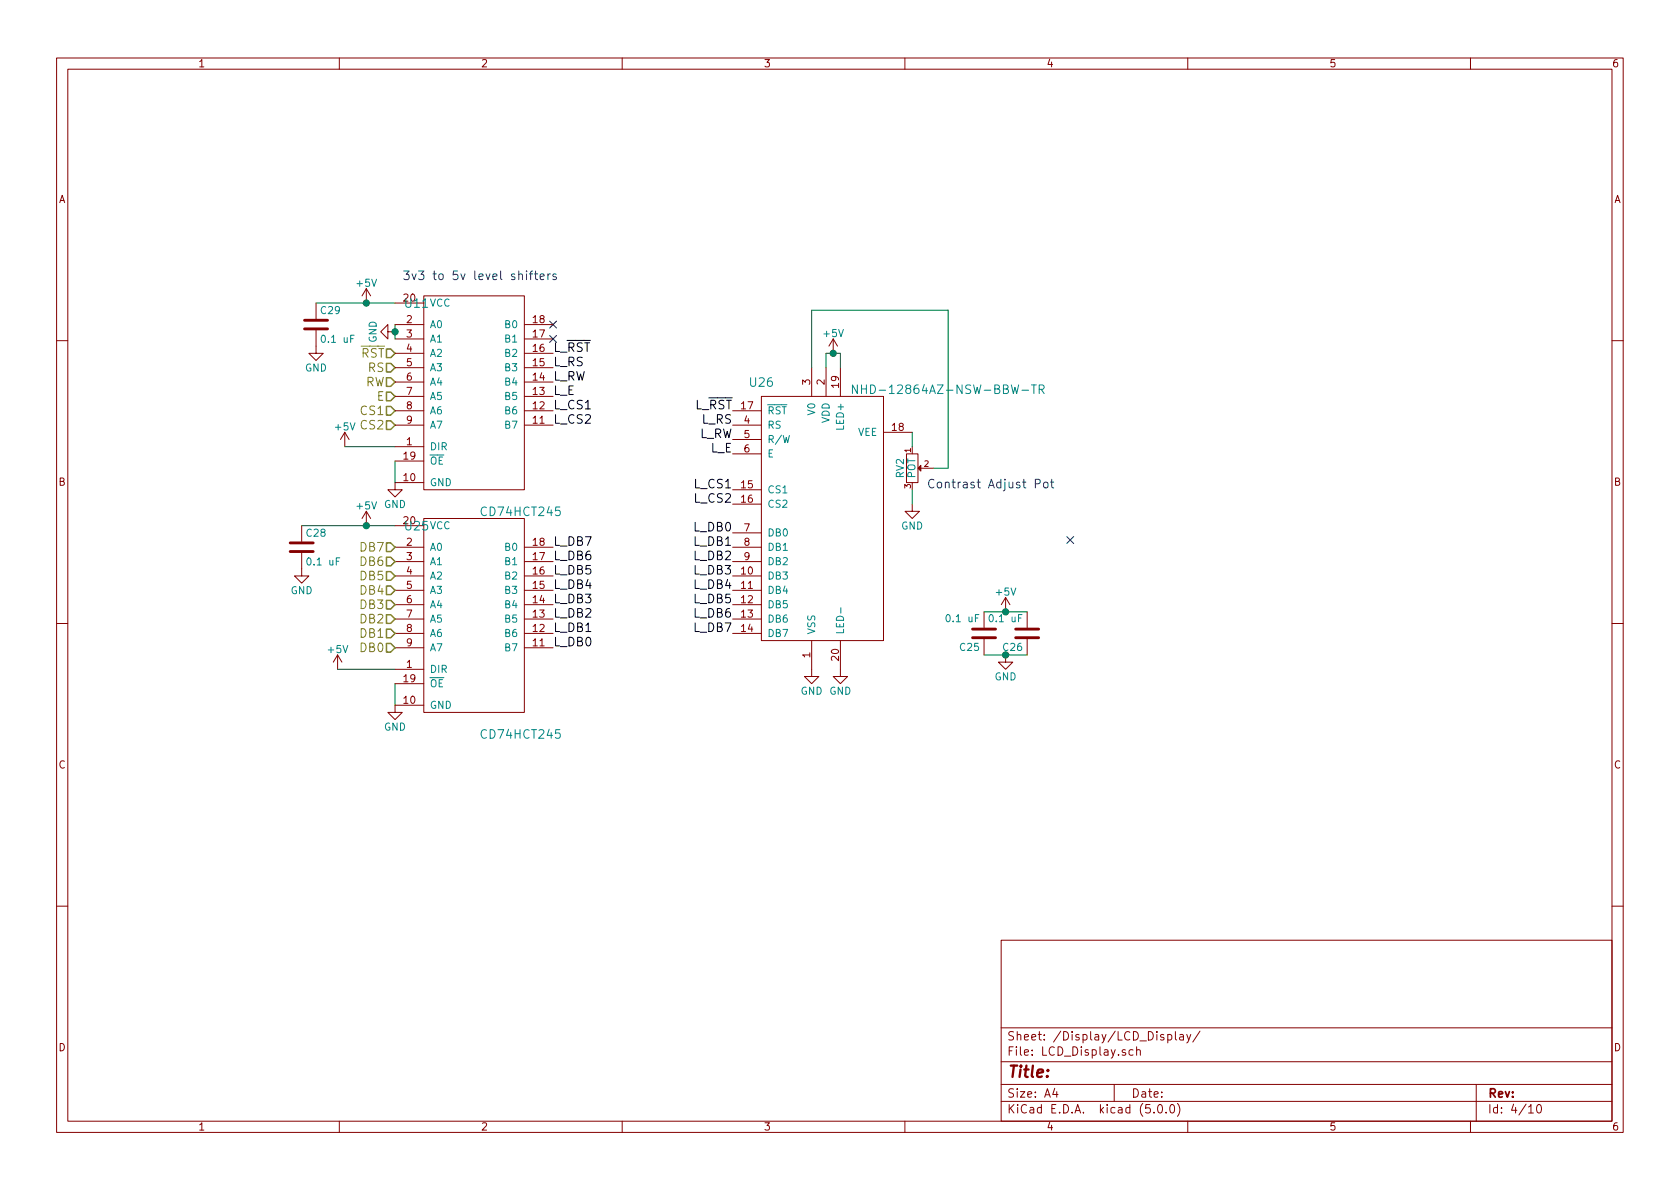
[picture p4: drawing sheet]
<svg xmlns="http://www.w3.org/2000/svg" width="297mm" height="210mm" viewBox="0 0 297 210" stroke-linecap="round" stroke-linejoin="round" font-family="sans-serif">
<g fill="none" stroke="#840000" stroke-width=".18">
<path d="M10 10.3h277v189.9h-277zM12 12.2h273v186.1h-273zM60 10.3v1.9M110 10.3v1.9M160 10.3v1.9M210 10.3v1.9M260 10.3v1.9M55.9 58.4v4.1h1.2l-1.2 1.2-1.3-1.2h1.3M55.9 53.6v2.8M64.8 51l-.8 1.3M64.8 51v2.6M64.8 51l.7 1.3"/>
<path d="M68.6 58.7v-1.3l-1.3 1.3 1.3 1.2v-1.2h1.2M69.8 57.4h5.1M69.8 59.9h5.1M69.8 53.6h5.1M74.9 52.3h17.8v34.3h-17.8zM92.7 57.4h5.1M92.7 59.9h5.1M147.3 59.9l-.7 1.3M147.3 59.9v2.6M147.3 59.9l.8 1.3M10 60.2h2M61 76.4l-.8 1.3"/>
<path d="M61 76.4v2.6M61 76.4l.7 1.3M69.8 75.2h5.1M69.8 72.6h5.1M69.8 79h5.1M69.8 62.5h5.1M69.8 65h5.1M69.8 67.6h5.1M69.8 70.1h5.1M92.7 75.2h5.1M92.7 72.6h5.1M92.7 62.5h5.1"/>
<path d="M92.7 65h5.1M92.7 67.6h5.1M92.7 70.1h5.1M129.5 75.2h5.1M129.5 77.7h5.1M129.5 72.6h5.1M134.6 70.1h21.6v43.2h-21.6zM143.5 65v5.1M146 65v5.1M148.6 65v5.1M156.2 76.4h5.1M161.3 79v1.3"/>
<path d="M285 60.2h2M53.3 97.8v4h1.3l-1.3 1.3-1.2-1.3h1.2M53.3 93v2.8M64.8 90.4v2.6M64.8 90.4l-.8 1.3M64.8 90.4l.7 1.3M69.8 96.8h5.1M69.8 99.3h5.1M69.8 93h5.1M69.8 81.5h5.1M74.9 91.7h17.8v34.3h-17.8zM74.9 85.3h-5.1v1.3h1.3l-1.3 1.3-1.2-1.3h1.2"/>
<path d="M92.7 96.8h5.1M92.7 99.3h5.1M129.5 80.3h5.1M129.5 94.2h5.1M129.5 96.8h5.1M129.5 99.3h5.1M129.5 86.6h5.1M129.5 89.1h5.1M160.3 80.3h2v5h-2zM161.3 89.1v1.3h1.3l-1.3 1.3-1.3-1.3h1.3M162.6 82.8h2.5M10 110.3h2"/>
<path d="M59.7 115.8l-.8 1.3M59.7 115.8v2.6M59.7 115.8l.8 1.3M69.8 101.8h5.1M69.8 104.4h5.1M69.8 106.9h5.1M69.8 109.5h5.1M69.8 112h5.1M69.8 118.4h5.1M69.8 114.5h5.1M92.7 101.8h5.1M92.7 104.4h5.1"/>
<path d="M92.7 106.9h5.1M92.7 109.5h5.1M92.7 112h5.1M92.7 114.5h5.1M129.5 101.8h5.1M129.5 104.4h5.1M129.5 106.9h5.1M129.5 109.5h5.1M129.5 112h5.1M143.5 113.3v6.3h1.3l-1.3 1.3-1.3-1.3h1.3M148.6 113.3v6.3h1.3l-1.3 1.3-1.3-1.3h1.3M174 108.2v2.8"/>
<path d="M174 113v2.8M177.8 115.8v1.3h1.3l-1.3 1.3-1.3-1.3h1.3M177.8 105.7l-.8 1.2M177.8 105.7v2.5M177.8 105.7l.8 1.2M181.6 108.2v2.8M181.6 113v2.8M285 110.3h2M69.8 120.9h5.1M74.9 124.7h-5.1v1.3h1.3l-1.3 1.2-1.2-1.2h1.2M10 160.2h2M177 166.3h108v32h-108z"/>
<path d="M285 160.2h2M60 198.3v1.9M110 198.3v1.9M160 198.3v1.9M177 194.8h108M177 191.8h108M177 187.8h108M177 181.8h108M186.5 192.5l-.4 1h1M186.8 193v1M197 191.8v3M200.3 185.7l-.4-.1-.3 .3 .1 .6 .2 .1 .4-.1"/>
<path d="M201 185.7a.37 .37 0 0 1 .6 .1v.8M201 185.1v1.5M204 196.7v.1M204.8 195.5l.4-.2a.94 .94 0 0 1 0 1.5 .79 .79 0 0 1-.4-1.3zM206.2 196.7v.1M206.5 183l.4-.1 .3 .3-.1 .6-.2 .1-.4-.1M206.5 182.9v1.5M207 195.4l.3-.1a.94 .94 0 0 1 0 1.5 .82 .82 0 0 1-.3-1.4zM207.8 182.4v1.3l.3 .2M208.2 195.1a1.71 1.71 0 0 1 0 2.3M208.6 183h.6v.9M209.2 183.3l-.4 .1-.3 .2 .3 .3 .4-.1"/>
<path d="M209.8 182.9l.4 1M210 198.3v1.9M210.5 182.9l-.5 1.4-.2 .1M212.2 182.3l-1.3 2M260 198.3v1.9M261 191.8v6.5M270.3 195.8l.4-.5v1.5M270.3 196.8h.8M271.8 195.5l.4-.2a.94 .94 0 0 1 0 1.5 .79 .79 0 0 1-.4-1.3z"/>
</g>
<path d="M151.6 68.1v1.5l-.9-1.5v1.5M152.3 68.1v1.5M152.3 68.8h.9M182.4 68.1h.8M182.8 68.1v1.5M183.7 68.9l.8-.1 .1-.2-.1-.4-.2-.1h-.6v1.5M184.1 68.9l.5 .7M148.7 107.5v.9" fill="none" stroke="#008484" stroke-width=".18"/>
<g fill="none" stroke="#0000c2" stroke-width=".18">
<path d="M93.1 47.9v.2M93.1 48.4v1M93.6 48.4h.6M94.2 47.9l-.4 .2v1.3M94.5 48.4h.6M94.7 47.9v1.3l.1 .2h.3M95.5 48.9l.7-.1-.1-.3-.4-.1-.2 .2 .1 .8h.5M96.9 48.4v1M97.3 48.4l-.4 .3M98.3 48.5a.37 .37 0 0 0-.6 .1l.1 .3 .6 .2-.2 .3h-.5M183.1 85.5h.7l.1-.2-.1-.4-.2-.1h-.5v1.5M184.6 85.4l.2-.1 .4 .1 .1 .6-.1 .2-.4 .1-.2-.2z"/>
<path d="M185.8 85.3h.5M186 84.8v1.2l.3 .3"/>
</g>
<path d="M97.2 56.8l1.2 1.2M97.2 59.3l1.2 1.2M98.4 56.8l-1.2 1.2M98.4 59.3l-1.2 1.2M188.6 94.9l1.2 1.2M189.8 94.9l-1.2 1.2" fill="none" stroke="#000084" stroke-width=".18"/>
<g fill="none" stroke="#848400" stroke-width=".25">
<path d="M68.3 74.4h.8l.7 .8-.7 .7h-.8zM68.3 71.9h.8l.7 .7-.7 .8h-.8zM68.3 69.3h.8l.7 .8-.7 .8h-.8zM68.3 66.8h.8l.7 .8-.7 .7h-.8zM68.3 64.3h.8l.7 .7-.7 .8h-.8zM68.3 61.7h.8l.7 .8-.7 .7h-.8zM68.3 98.5h.8l.7 .8-.7 .8h-.8zM68.3 96h.8l.7 .8-.7 .7h-.8zM68.3 113.8h.8l.7 .7-.7 .8h-.8zM68.3 111.2h.8l.7 .8-.7 .8h-.8zM68.3 108.7h.8l.7 .8-.7 .7h-.8zM68.3 106.2h.8l.7 .7-.7 .8h-.8z"/>
<path d="M68.3 103.6h.8l.7 .8-.7 .8h-.8zM68.3 101.1h.8l.7 .7-.7 .8h-.8z"/>
</g>
<path d="M53.8 58.2h4.1M53.8 56.6h4.1M51.3 97.5h4.1M51.3 96h4.1M172 111.2h4M172 112.8h4M179.6 111.2h4M179.6 112.8h4" fill="none" stroke="#840000" stroke-width=".51"/>
<path d="M162.3 82.8l.5-.5v1z" fill="#840000" stroke="#840000" stroke-width=".18"/>
<g fill="none" stroke="#008400" stroke-width=".18">
<path d="M55.9 53.6h13.9M69.8 57.4v2.5M61 79h8.8M143.5 65v-10.1h24.1v27.9h-2.5M146 65v-2.5h2.6v2.5M161.3 76.4v2.6M53.3 93h16.5M69.8 81.5v3.8M161.3 86.6v2.5M59.7 118.4h10.1M174 108.2h7.6M174 115.8h7.6"/>
<path d="M69.8 120.9v3.8"/>
</g>
<g fill="#008400" stroke="#008400" stroke-width=".25">
<circle cx="147.3" cy="62.5" r=".51"/>
<circle cx="69.9" cy="58.7" r=".51"/>
<circle cx="64.8" cy="93" r=".51"/>
<circle cx="64.8" cy="53.6" r=".51"/>
<circle cx="177.8" cy="108.2" r=".51"/>
<circle cx="177.8" cy="115.8" r=".51"/>
</g>
<text font-size="2.8" fill="#840000" x="178" y="190.5">Title:</text>
<g font-size="2.1" fill="#0000c2">
<text x="71.1" y="49.5">3v3 to 5v level shifters</text>
<text x="163.8" y="86.4">Contrast Adjust Pot</text>
</g>
<g font-size="2.1" fill="#008484">
<text x="71.7" y="54.4">U11</text>
<text x="132.7" y="68.4">U26</text>
<text x="153.1" y="69.7">NHD-12864AZ-NSW-BBW-TR</text>
<text x="71.7" y="93.8">U25</text>
<text x="85.4" y="91.3">CD74HCT245</text>
<text x="85.4" y="130.6">CD74HCT245</text>
</g>
<g font-size="2.1" fill="#848400">
<text x="63.8" y="63.2">RST</text>
<text x="65.1" y="65.8">RS</text>
<text x="64.5" y="68.3">RW</text>
<text x="66.6" y="70.9">E</text>
<text x="63.9" y="75.9">CS2</text>
<text x="63.9" y="73.4">CS1</text>
<text x="63.8" y="100.1">DB6</text>
<text x="63.8" y="97.5">DB7</text>
<text x="63.8" y="107.7">DB3</text>
<text x="63.8" y="105.2">DB4</text>
<text x="63.8" y="102.6">DB5</text>
<text x="63.8" y="112.8">DB1</text>
<text x="63.8" y="110.2">DB2</text>
<text x="63.8" y="115.3">DB0</text>
</g>
<g font-size="2.1">
<text x="97.8" y="64.8">L_RS</text>
<text x="97.8" y="62.2">L_RST</text>
<text x="97.8" y="69.8">L_E</text>
<text x="97.8" y="67.3">L_RW</text>
<text x="97.8" y="74.9">L_CS2</text>
<text x="97.8" y="72.4">L_CS1</text>
<text x="122.8" y="72.4">L_RST</text>
<text x="123.5" y="77.5">L_RW</text>
<text x="124.1" y="74.9">L_RS</text>
<text x="125.7" y="80">L_E</text>
<text x="122.9" y="88.9">L_CS2</text>
<text x="122.9" y="86.4">L_CS1</text>
<text x="122.8" y="94">L_DB0</text>
<text x="97.8" y="101.6">L_DB5</text>
<text x="97.8" y="99.1">L_DB6</text>
<text x="97.8" y="96.5">L_DB7</text>
<text x="122.8" y="101.6">L_DB3</text>
<text x="122.8" y="99.1">L_DB2</text>
<text x="122.8" y="96.5">L_DB1</text>
<text x="97.8" y="106.7">L_DB3</text>
<text x="97.8" y="104.1">L_DB4</text>
<text x="122.8" y="106.7">L_DB5</text>
<text x="122.8" y="104.1">L_DB4</text>
<text x="97.8" y="111.8">L_DB1</text>
<text x="97.8" y="109.2">L_DB2</text>
<text x="122.8" y="111.8">L_DB7</text>
<text x="122.8" y="109.2">L_DB6</text>
<text x="97.8" y="114.3">L_DB0</text>
</g>
<g font-size="2.1" fill="#840000">
<text x="178" y="184">Sheet: /Display/LCD_Display/</text>
<text x="178" y="186.7">File: LCD_Display.sch</text>
<text x="178" y="196.9">KiCad E.D.A. kicad (5.0.0)</text>
<text x="178" y="194.1">Size: A4</text>
<text x="200" y="194.1">Date:</text>
<text x="263" y="194.1">Rev:</text>
<text x="263" y="196.9">Id: 4/10</text>
</g>
<g font-size="1.8" fill="#840000">
<text x="35" y="11.9">1</text>
<text x="85" y="11.9">2</text>
<text x="135" y="11.9">3</text>
<text x="185" y="11.9">4</text>
<text x="235" y="11.9">5</text>
<text x="285" y="11.9">6</text>
<text x="10.4" y="35.9">A</text>
<text x="285.4" y="35.9">A</text>
<text x="71.4" y="53.3">20</text>
<text x="71.9" y="57.1">2</text>
<text x="71.9" y="59.7">3</text>
<text x="94.3" y="59.7">17</text>
<text x="94.3" y="57.1">18</text>
<text x="71.9" y="62.2">4</text>
<text x="71.9" y="64.8">5</text>
<text x="94.3" y="64.8">15</text>
<text x="94.3" y="62.2">16</text>
<text x="71.9" y="67.3">6</text>
<text x="71.9" y="69.8">7</text>
<text x="94.3" y="69.8">13</text>
<text x="94.3" y="67.3">14</text>
<text x="143.3" y="68" transform="rotate(-90 143.3 68)">3</text>
<text x="145.8" y="68" transform="rotate(-90 145.8 68)">2</text>
<text x="148.3" y="68.5" transform="rotate(-90 148.3 68.5)">19</text>
<text x="71.9" y="72.4">8</text>
<text x="71.9" y="74.9">9</text>
<text x="94.3" y="74.9">11</text>
<text x="94.3" y="72.4">12</text>
<text x="131.1" y="72.4">17</text>
<text x="131.6" y="74.9">4</text>
<text x="131.6" y="77.5">5</text>
<text x="157.8" y="76.2">18</text>
<text x="71.4" y="81.3">19</text>
<text x="71.9" y="78.7">1</text>
<text x="131.6" y="80">6</text>
<text x="10.4" y="85.9">B</text>
<text x="71.4" y="85.1">10</text>
<text x="131.1" y="86.4">15</text>
<text x="131.1" y="88.9">16</text>
<text x="285.4" y="85.9">B</text>
<text x="71.4" y="92.7">20</text>
<text x="131.6" y="94">7</text>
<text x="71.9" y="96.5">2</text>
<text x="71.9" y="99.1">3</text>
<text x="71.9" y="101.6">4</text>
<text x="94.3" y="101.6">16</text>
<text x="94.3" y="99.1">17</text>
<text x="94.3" y="96.5">18</text>
<text x="131.1" y="101.6">10</text>
<text x="131.6" y="96.5">8</text>
<text x="131.6" y="99.1">9</text>
<text x="71.9" y="104.1">5</text>
<text x="71.9" y="106.7">6</text>
<text x="94.3" y="106.7">14</text>
<text x="94.3" y="104.1">15</text>
<text x="131.1" y="104.1">11</text>
<text x="131.1" y="106.7">12</text>
<text x="71.9" y="109.2">7</text>
<text x="71.9" y="111.8">8</text>
<text x="94.3" y="111.8">12</text>
<text x="94.3" y="109.2">13</text>
<text x="131.1" y="109.2">13</text>
<text x="131.1" y="111.8">14</text>
<text x="71.9" y="118.1">1</text>
<text x="71.9" y="114.3">9</text>
<text x="94.3" y="114.3">11</text>
<text x="143.3" y="116.3" transform="rotate(-90 143.3 116.3)">1</text>
<text x="148.3" y="116.8" transform="rotate(-90 148.3 116.8)">20</text>
<text x="71.4" y="124.5">10</text>
<text x="71.4" y="120.6">19</text>
<text x="10.4" y="135.9">C</text>
<text x="285.4" y="135.9">C</text>
<text x="10.4" y="185.9">D</text>
<text x="285.4" y="185.9">D</text>
<text x="35" y="199.9">1</text>
<text x="85" y="199.9">2</text>
<text x="135" y="199.9">3</text>
<text x="185" y="199.9">4</text>
<text x="235" y="199.9">5</text>
<text x="285" y="199.9">6</text>
</g>
<g font-size="1.8" fill="#008484">
<text x="63.2" y="50.7">+5V</text>
<text x="56.8" y="55.5">C29</text>
<text x="75.9" y="58">A0</text>
<text x="75.9" y="54.2">VCC</text>
<text x="89.4" y="58">B0</text>
<text x="145.7" y="59.6">+5V</text>
<text x="53.9" y="65.7">GND</text>
<text x="57.1" y="60.6">0.1 uF</text>
<text x="66.6" y="60.6" transform="rotate(-90 66.6 60.6)">GND</text>
<text x="75.9" y="60.6">A1</text>
<text x="75.9" y="63.1">A2</text>
<text x="75.9" y="65.7">A3</text>
<text x="89.4" y="65.7">B3</text>
<text x="89.4" y="63.1">B2</text>
<text x="89.4" y="60.6">B1</text>
<text x="75.9" y="68.2">A4</text>
<text x="75.9" y="70.7">A5</text>
<text x="89.4" y="70.7">B5</text>
<text x="89.4" y="68.2">B4</text>
<text x="59.4" y="76.1">+5V</text>
<text x="75.9" y="73.3">A6</text>
<text x="75.9" y="75.8">A7</text>
<text x="89.4" y="75.8">B7</text>
<text x="89.4" y="73.3">B6</text>
<text x="135.6" y="75.8">RS</text>
<text x="135.6" y="73.3">RST</text>
<text x="144.1" y="73.3" transform="rotate(-90 144.1 73.3)">V0</text>
<text x="146.7" y="74.8" transform="rotate(-90 146.7 74.8)">VDD</text>
<text x="149.2" y="75.7" transform="rotate(-90 149.2 75.7)">LED+</text>
<text x="151.7" y="77.1">VEE</text>
<text x="75.9" y="79.6">DIR</text>
<text x="75.9" y="82.2">OE</text>
<text x="135.6" y="78.4">R/W</text>
<text x="135.6" y="80.9">E</text>
<text x="67.9" y="89.8">GND</text>
<text x="75.9" y="86">GND</text>
<text x="135.6" y="87.2">CS1</text>
<text x="135.6" y="89.8">CS2</text>
<text x="159.8" y="84.5" transform="rotate(-90 159.8 84.5)">RV2</text>
<text x="161.8" y="84.6" transform="rotate(-90 161.8 84.6)">POT</text>
<text x="54.3" y="94.9">C28</text>
<text x="63.2" y="90.1">+5V</text>
<text x="75.9" y="93.6">VCC</text>
<text x="135.6" y="94.9">DB0</text>
<text x="159.3" y="93.6">GND</text>
<text x="54.6" y="100">0.1 uF</text>
<text x="75.9" y="97.4">A0</text>
<text x="75.9" y="99.9">A1</text>
<text x="89.4" y="99.9">B1</text>
<text x="89.4" y="97.4">B0</text>
<text x="135.6" y="97.4">DB1</text>
<text x="135.6" y="99.9">DB2</text>
<text x="51.4" y="105.1">GND</text>
<text x="75.9" y="102.5">A2</text>
<text x="75.9" y="105">A3</text>
<text x="75.9" y="107.6">A4</text>
<text x="89.4" y="107.6">B4</text>
<text x="89.4" y="105">B3</text>
<text x="89.4" y="102.5">B2</text>
<text x="135.6" y="102.5">DB3</text>
<text x="135.6" y="105">DB4</text>
<text x="135.6" y="107.6">DB5</text>
<text x="176.2" y="105.3">+5V</text>
<text x="75.9" y="110.1">A5</text>
<text x="75.9" y="112.6">A6</text>
<text x="89.4" y="112.6">B6</text>
<text x="89.4" y="110.1">B5</text>
<text x="135.6" y="110.1">DB6</text>
<text x="135.6" y="112.6">DB7</text>
<text x="144.1" y="112.3" transform="rotate(-90 144.1 112.3)">VSS</text>
<text x="149.2" y="112.3" transform="rotate(-90 149.2 112.3)">LED-</text>
<text x="167.6" y="110">0.1 uF</text>
<text x="175.2" y="110">0.1 uF</text>
<text x="58.1" y="115.5">+5V</text>
<text x="75.9" y="119">DIR</text>
<text x="75.9" y="115.2">A7</text>
<text x="89.4" y="115.2">B7</text>
<text x="169.8" y="115.1">C25</text>
<text x="177.4" y="115.1">C26</text>
<text x="75.9" y="125.3">GND</text>
<text x="75.9" y="121.5">OE</text>
<text x="141.6" y="122.9">GND GND</text>
<text x="175.8" y="120.3">GND</text>
<text x="67.9" y="129.2">GND</text>
</g>
<g font-size="1.4" fill="#840000">
<text x="161" y="80" transform="rotate(-90 161 80)">1</text>
<text x="163.4" y="82.5">2</text>
<text x="161" y="86.4" transform="rotate(-90 161 86.4)">3</text>
</g>
</svg>
